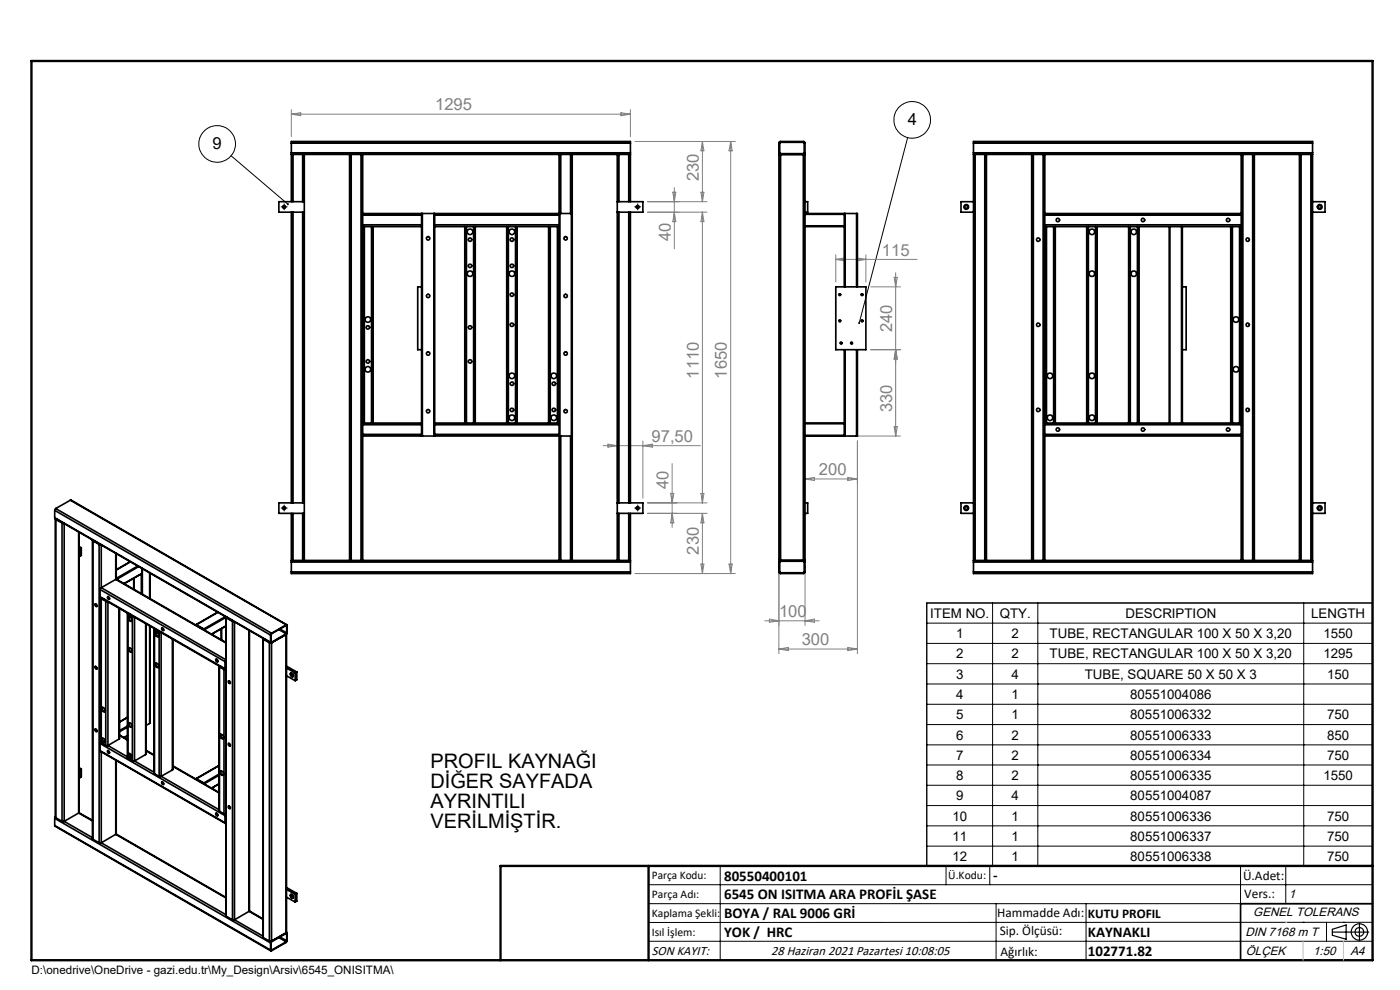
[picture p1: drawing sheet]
<svg xmlns="http://www.w3.org/2000/svg" width="297mm" height="210mm" viewBox="0 0 297 210" stroke-linecap="round" stroke-linejoin="round" font-family="sans-serif">
<g fill="none" stroke="#000" stroke-width=".21">
<path d="M49 33l12.1 10.3M192.5 29.2l-10.2 39.3M60.1 43.9h.3M60.3 43.7v.3M135.1 43.9h.3M135.3 43.7v.3M177.9 68.1a.24 .24 0 0 1 .3-.3 .24 .24 0 0 1 .2 .3 .24 .24 0 0 1-.3 .2M177.9 62.6a.22 .22 0 0 1 .2-.3 .22 .22 0 0 1 .3 .2 .22 .22 0 0 1-.3 .2M178.2 72.8a.21 .21 0 0 1 .2-.2 .21 .21 0 0 1 .2 .2 .21 .21 0 0 1-.2 .2M180.4 72.8a.21 .21 0 0 1 .2-.2 .21 .21 0 0 1 .3 .2 .21 .21 0 0 1-.3 .2M182.7 62.6a.21 .21 0 0 1 .2-.3 .21 .21 0 0 1 .2 .2 .21 .21 0 0 1-.3 .2M182.7 68.1a.23 .23 0 0 1 .2-.3 .23 .23 0 0 1 .2 .3 .23 .23 0 0 1-.3 .2"/>
<path d="M60.1 107.8h.3M60.3 107.7v.2M135.1 107.8h.3M135.3 107.7v.2M196.6 127.9h94.5v55.9h-94.5zM196.6 132.2h94.5M196.6 136.5h94.5M210.6 127.9v55.9M220.2 127.9v55.9M276.6 127.9v55.9M196.6 140.8h94.5M196.6 145.1h94.5"/>
<path d="M196.6 149.4h94.5M196.6 153.7h94.5M196.6 158h94.5M196.6 162.3h94.5M196.6 166.6h94.5M196.6 170.9h94.5M196.6 175.2h94.5M196.6 179.5h94.5M137.6 187.7h153.6M137.6 191.7h153.6M137.6 199.7h153.6M152.8 183.7v20"/>
<path d="M200.7 183.7v4M210 183.7v4M211.3 191.7v12M230.4 191.7v12M263.2 183.7v20M272.8 183.7v8M276.4 195.6h.1M281.4 195.6v4.1M285 195.6h.1M291.2 195.6l-153.6 .1"/>
<circle cx="46.1" cy="30.5" r="3.9"/>
<circle cx="193.5" cy="25.4" r="3.9"/>
</g>
<g fill="none" stroke="#000" stroke-width=".25">
<path d="M282.6 197.7h7.8M282.6 197.1l3-.9v3l-3-.8zM288.4 195.8v3.8M106.2 203.7h185"/>
<circle cx="288.4" cy="197.7" r="1.74"/>
<circle cx="288.4" cy="197.7" r=".93"/>
</g>
<g fill="none" stroke="#000" stroke-width=".21" stroke-dasharray="15.2 1.3 1.3 1.3">
<path d="M60 43.9h-.4M60.3 43.6v-.4M60.3 44.2v.3M60.6 43.9h.3M135 43.9h-.4M135.3 43.6v-.4M135.3 44.2v.3M135.6 43.9h.3M60 107.8h-.4M60.3 107.5v-.4M60.3 108v.4M60.6 107.8h.3"/>
<path d="M135 107.8h-.4M135.3 107.5v-.4M135.3 108v.4M135.6 107.8h.3"/>
</g>
<g fill="none" stroke="#000" stroke-width=".35">
<path d="M61.8 32.8h.4M61.8 32.4v.4M61.8 30.4v-.4h71.9v.4M61.8 32.4h71.9M61.8 30.4h71.9M61.8 30.4v2M61.8 32.8v10M62.2 32.8h2M62.2 32.8v10M64.2 32.8h.4M64.2 32.8v10M64.6 32.8h9.6"/>
<path d="M64.6 32.8v86.1M74.2 32.8h.3M74.2 32.8v86.1M74.5 32.8h2.1M74.5 32.8v86.1M76.6 32.8h.3M76.6 32.8v86.1M76.9 32.8h41.7M76.9 32.8v12.5M118.6 32.8h.4M118.6 32.8v86.1M119 32.8h2"/>
<path d="M119 32.8v12.5M121 32.8h.4M121 32.8v12.5M121.4 32.8h9.6M121.4 32.8v86.1M131 32.8h.3M131 32.8v86.1M131.3 32.8h2.1M131.3 32.8v10M133.4 32.8h.3M133.4 32.8v10M133.7 32.4v.4"/>
<path d="M133.7 30.4v2M133.7 32.8v10M165.5 30.2h5l.1 2.3-5.1 .1zM165.6 32.8h-.4v86.1h.4M165.6 32.8l-.4-.2v-2.4l.2-.2h5.1l.3 .3v2.2l-.4 .3M165.6 32.8h4.8M165.6 32.8v86.1M170.4 32.8h.4v86.1h-.4M170.4 32.8v86.1M206.5 32.4v.4M206.5 30.4v-.4h71.9v.4M206.5 32.8h.4"/>
<path d="M206.5 30.4v2M206.5 32.8v86.1M206.5 32.4h71.9M206.5 30.4h71.9M206.9 32.8h2M206.9 32.8v86.1M208.9 32.8h.4M208.9 32.8v86.1M209.3 32.8h9.6M209.3 32.8v86.1M218.9 32.8h.3M218.9 32.8v86.1"/>
<path d="M219.2 32.8h2.1M219.2 32.8v86.1M221.3 32.8h.4M221.3 32.8v86.1M221.7 32.8h41.6M221.7 32.8v12.5M263.3 32.8h.4M263.3 32.8v12.5M263.7 32.8h2M263.7 32.8v86.1M265.7 32.8h.4M265.7 32.8v86.1"/>
<path d="M266.1 32.8h9.6M266.1 32.8v86.1M275.7 32.8h.3M275.7 32.8v86.1M276 32.8v86.1M276 32.8h2.1M278.1 32.8h.3M278.1 32.8v86.1M278.4 32.4v.4M278.4 30.4v2M278.4 32.8v86.1M61.8 45v61.7"/>
<path d="M62.2 45v61.7M64.2 45v61.7M64.6 42.8h-5.4v2.2h5.4M76.9 47.7v.4M76.9 45.3v.3M76.9 45.6h12.5M76.9 47.7h12.5M76.9 45.3h12.5M76.9 48.1h12.5M76.9 45.6v2.1M76.9 48.1v41.6M77.3 48.1v41.6"/>
<path d="M78.8 48.1v41.6M79.2 48.1v41.6M89.4 45.3h.2M89.4 45.3v47.2M89.6 45.3h2.4M89.6 45.3v47.2M92 45.3h.2M92 45.3v47.2M92.2 45.3h26.6M92.2 45.6h26.4M92.2 47.7h26.4M92.2 48.1h26.4"/>
<path d="M92.2 45.3v47.2M98.6 48.1v41.6M99 48.1v41.6M100.5 48.1v41.6M100.8 48.1v41.6M107.5 48.1v41.6M107.8 48.1v41.6M109.4 48.1v41.6M109.7 48.1v41.6M116.4 48.1v41.6M116.7 48.1v41.6M118.3 48.1v41.6"/>
<path d="M118.8 45.3h2.4M118.8 45.3v47.2M121.2 45.3h.2M121.2 45.3v47.2M131 42.8h5.4v2.2h-5.4M131.3 45v61.7M133.4 45v61.7M133.7 45v61.7M170.8 45.3h8.3M170.8 48.1h8.3M170.8 42.8h.5v2.2h-.5M170.8 47.9h8.3"/>
<path d="M170.8 45.5h8.3M179.1 45.3h.2M179.1 45.3v.2M179.1 47.9v.2M179.1 45.5v2.4M179.1 48.1v12.7M179.3 45.3h2.4M179.3 45.3v15.5M181.7 45.3h.2v15.5M181.7 45.3v15.5M206.5 42.8h-2.6v2.2h2.6M221.7 45.3v.3"/>
<path d="M221.7 47.7v.4M221.7 48.1h.3M221.7 45.6v2.1M221.7 48.1v41.6M221.7 45.6h41.6M221.7 47.7h41.6M221.7 45.3h41.6M222 48.1h1.5M222 48.1v41.6M223.5 48.1h.4M223.5 48.1v41.6M223.9 48.1h6.6"/>
<path d="M223.9 48.1v41.6M230.5 48.1h.4M230.5 48.1v41.6M230.9 48.1h1.5M230.9 48.1v41.6M232.4 48.1h.4M232.4 48.1v41.6M232.8 48.1h6.6M232.8 48.1v41.6M239.4 48.1h.4M239.4 48.1v41.6M239.8 48.1h1.5"/>
<path d="M239.8 48.1v41.6M241.3 48.1h.4M241.3 48.1v41.6M241.7 48.1h19.4M241.7 48.1v41.6M248 48.1v41.6M248.2 48.1v41.6M250.6 48.1v41.6M250.8 48.1v41.6M261.1 48.1h.3M261.1 48.1v41.6M261.4 48.1h1.6"/>
<path d="M261.4 48.1v41.6M263 48.1h.3M263 48.1v41.6M263.3 45.3v.3M263.3 47.7v.4M263.3 45.6v2.1M263.3 48.1v41.6M278.4 42.8h2.7v2.2h-2.7M89.4 60.8h-.8v13.4h.8M177.3 60.8h6.4v13.4h-6.4zM179.1 74.2v15.5M179.3 74.2v18.3"/>
<path d="M181.7 74.2v18.3M181.9 74.2v18.3h-.2M250.8 60.8h.8v13.4h-.8M76.9 92.1v.4M76.9 89.7v.4M76.9 90.1h12.5M76.9 92.1h12.5M76.9 89.7h12.5M76.9 92.5h12.5M76.9 90.1v2M76.9 92.5v26.4M89.4 92.5h.2"/>
<path d="M89.6 92.5h2.4M92 92.5h.2M92.2 92.5h26.6M92.2 90.1h26.4M92.2 92.1h26.4M92.2 89.7h26.4M118.8 92.5h2.4M119 92.5v26.4M121 92.5v26.4M121.2 92.5h.2M170.8 89.7h8.3M170.8 92.5h8.3"/>
<path d="M170.8 89.9h8.3M170.8 92.3h8.3M179.1 89.7v.2M179.1 92.3v.2M179.1 92.5h.2M179.1 89.9v2.4M179.3 92.5h2.4M221.7 89.7v.4M221.7 92.1v.4M221.7 89.7h.3M221.7 90.1v2M221.7 92.5v26.4"/>
<path d="M221.7 90.1h41.6M221.7 92.1h41.6M221.7 92.5h41.6M222 89.7h1.5M223.5 89.7h.4M223.9 89.7h6.6M230.5 89.7h.4M230.9 89.7h1.5M232.4 89.7h.4M232.8 89.7h6.6M239.4 89.7h.4M239.8 89.7h1.5"/>
<path d="M241.3 89.7h.4M241.7 89.7h19.4M261.1 89.7h.3M261.4 89.7h1.6M263 89.7h.3M263.3 89.7v.4M263.3 92.1v.4M263.3 90.1v2M263.3 92.5v26.4M11.6 109.8l45.9 26.6M11.6 108.3v1.5M11.6 108.3l45.8 26.4"/>
<path d="M11.6 109.8l45.8 26.4M11.7 110l.1 .2M11.7 110.1l.1 63.4M11.8 107.9l-.2 .4M11.8 107.9l45.8 26.4M11.8 110.2l1.4 .7M11.8 110.2v63.3M11.9 110.1h.1M12 110.1l1.3 .8M12 110.1h.1M13.2 110.9l.3 .1M13.2 110.9v63.3"/>
<path d="M13.6 111v63.2M14.9 106.1l46 26.4M14.9 106.1l45.8 26.4M14.9 106.1l-3.1 1.8M16.7 112.8v59.7M16.8 112.9l-.1 59.6M16.8 115.9l.5 .3M16.8 116.3l.1 .1M16.8 117.9l.1 .1M16.9 116.4v1.6M17.3 116.2l-.4 .2M17.3 116.2v1.6l-.4 .2"/>
<path d="M19.6 114.5l.1 .2M19.6 114.6l.1 63.4M19.7 114.7l1.3 .8M19.7 114.7v63.3M19.8 114.6v.1M19.8 114.7l1.4 .8M21 115.5h.3M21 115.5v63.3M21.5 115.6v9.1M24.6 117.4v5.5M24.7 117.4v5.5M61.8 118.9h.4"/>
<path d="M61.8 118.9v.3M61.8 119.2h71.9M61.8 108.9v10M61.8 119.2v2.1M62.2 118.9h2M62.2 108.9v10M64.2 118.9h.4M64.2 108.9v10M64.6 118.9h9.6M64.6 106.7h-5.4v2.2h5.4M74.2 118.9h.3M74.5 118.9h2.1"/>
<path d="M76.6 118.9h.3M76.9 118.9h41.7M118.6 118.9h.4M119 118.9h2M121 118.9h.4M121.4 118.9h9.6M131 118.9h.3M131 106.7h5.4v2.2h-5.4M131.3 118.9h2.1M131.3 108.9v10M133.4 118.9h.3M133.4 108.9v10"/>
<path d="M133.7 118.9v.3M133.7 108.9v10M133.7 119.2v2.1M165.5 119.1h5l.1 2.3-5.1 .1zM165.6 118.9l-.4 .2v2.4l.2 .1 5.1 .1 .3-.3v-2.2l-.4-.3M165.6 118.9h4.8M170.8 106.7h.5v2.2h-.5M206.5 118.9v.3M206.5 118.9h.4M206.5 119.2h71.9M206.5 119.2v2.1M206.5 106.7h-2.6v2.2h2.6"/>
<path d="M206.9 118.9h2M208.9 118.9h.4M209.3 118.9h9.6M218.9 118.9h.3M219.2 118.9h2.1M221.3 118.9h.4M221.7 118.9h41.6M263.3 118.9h.4M263.7 118.9h2M265.7 118.9h.4M266.1 118.9h9.6M275.7 118.9h.3"/>
<path d="M276 118.9h2.1M278.1 118.9h.3M278.4 118.9v.3M278.4 119.2v2.1M278.4 106.7h2.7v2.2h-2.7M20.2 128.1a.29 .29 0 0 1 .4 .2 .29 .29 0 0 1-.2 .3l-.3-.3zM20.2 128.1l.1 .3 .3 .2M21.2 126.6l.1 .1 26.5 15.4M21.2 125.1l26.6 15.3M21.2 126.6l26.6 15.3M21.2 125.1v1.5M21.4 126.8l.1 .2"/>
<path d="M21.4 126.9l.1 30.7M21.5 124.7l-.3 .4M21.5 127l.9 .5M21.5 127v30.6M21.5 124.7l26.4 15.2M21.6 126.9h.1M21.6 126.9l1 .6M22.4 127.5l.4 .1M22.4 127.5v30.6M22.9 126.6a.3 .3 0 0 1 .3 .2 .3 .3 0 0 1-.2 .3l-.2-.3zM22.9 127.6v30.5M22.9 126.5v.4l.3 .2"/>
<path d="M24.6 122.9l23.3 13.4M24.6 122.9l-3.1 1.8M24.6 122.9l23.3 13.5M24.7 122.7h.1M24.7 122.7l.1 .2M24.7 122.8h.1M24.7 120.9l2.9-1.7-2.9 1.7M24.8 122.9h.1M25.3 129v27.8M25.4 129.1l-.1 27.7M27 130.1l.1 30.8M27.1 130.1v.1"/>
<path d="M27.1 130.2l1 .6M27.1 130.2v30.7M27.2 130.1v.1M27.2 130.2l1.1 .6M27.2 130.2h.1M27.3 137.5a.5 .5 0 0 1 .6 .2 .5 .5 0 0 1-.1 .7l-.4-.3zM27.3 130.9a.56 .56 0 0 1 .6 .3 .56 .56 0 0 1-.1 .6l-.5-.3zM27.4 130.9l.1 .6 .4 .3M27.4 137.4l.1 .6 .4 .3M28.1 130.8h.3M28.1 130.8v30.6M28.4 122.7v2.3"/>
<path d="M28.4 122.6v2.4M28.5 130.9v30.5M29.2 120.1l-4.5 2.6M29.4 120.2l-4.6 2.7M30 121.7v4.2M30.1 121.6l-3.7 2.2M30.1 120.6v1M30.1 121.6l-3.8 2.2M30.2 120.6v5.4M30.9 132.3v27.7M31 132.3l-.1 27.7M31.8 121.5v5.5"/>
<path d="M31.8 132.7v20.7M32.7 133.3l.1 .2M32.7 133.4l.1 30.7M32.8 133.5l1 .5M32.8 133.5v30.6M32.8 133.4h.1M32.9 133.4l1 .6M32.9 133.4h.1M33 134.2a.54 .54 0 0 1 .5 .2 .54 .54 0 0 1-.1 .7l-.4-.4zM33.1 134.1v.6l.5 .3M33.8 134l.3 .1M33.8 134v30.7"/>
<path d="M34.2 134.2v30.5M34.3 133.3a.28 .28 0 0 1 .4 .1 .28 .28 0 0 1-.2 .4zM34.4 133.2l.1 .4 .2 .1M36.6 135.5v27.8M36.7 135.6l-.1 27.7M41.6 132.6h.1M41.7 132.5l-.1 .1M41.7 132.7l1.6 .9M41.7 132.5l1.6 .9M43.3 133.4l.1 .2M43.3 133.6h.1M43.4 133.6h.1"/>
<path d="M44.9 134.5l3-1.7-3 1.7M45.8 139.8a.3 .3 0 0 1 .4 .2 .3 .3 0 0 1-.2 .4l-.2-.2zM45.9 139.8l.1 .4 .2 .1M46.2 129.8l-4.6 2.7M46.2 129.9l-4.5 2.6M47 133.4v2.3M47 133.3v2.4M47.8 130.8l-4.5 2.6M47.9 130.9l.1 .1M47.9 130.9l.1 63.4M47.9 131l-4.5 2.6M48 131l1.3 .8"/>
<path d="M48 131v63.3M48 130.9l.1 .1M48.1 131h.1M49.3 131.8l.3 .1M49.3 131.8v63.3M49.4 131.8h.1M49.7 131.9v63.2M52.8 133.7v59.6M52.9 133.8l-.1 59.5M55.8 135.4v.2M55.8 135.5v63.4M55.8 135.6l1.4 .7"/>
<path d="M55.8 135.6v63.3M55.9 135.5h.1M56 135.5h.1M57.2 136.3h.4M57.2 136.3v63.3M57.3 136.3h.1M57.4 136.2l.2 .1M57.4 134.7v1.5M57.5 136.2h.1M57.6 134.3l-.2 .4M57.6 136.3v63.3M59.2 133.6l1.5 .8"/>
<path d="M59.4 133.4l1.4 .9M60.7 132.5l.2 .1v1.7l-.2 .3M60.7 132.7h.1M60.7 132.7l-3.1 1.8-.1 1.7M60.7 134.6l-3.1 1.7M60.7 134.6v63.3M60.7 132.5l-3.1 1.8M60.7 134.4l-3.1 1.8M60.8 134.5l-.1 63.4M60.8 134.3l-.1 .1M60.8 132.7v1.6M61.8 121.3v.4h71.9v-.4"/>
<path d="M61.8 121.3h71.9M206.5 121.3v.4h71.9v-.4M206.5 121.3h71.9M20.2 141.4a.28 .28 0 0 1 .4 .2 .28 .28 0 0 1-.2 .3zM20.2 154.6a.29 .29 0 0 1 .4 .2 .29 .29 0 0 1-.2 .4l-.3-.3zM20.2 141.3v.3l.4 .3M20.2 154.6l.1 .3 .3 .2M21.2 159.2l26.6 15.5M21.2 157.7v1.5M21.2 157.7l26.6 15.3M21.2 159.2l26.6 15.3M21.4 157.4l-.2 .3"/>
<path d="M21.5 157.6l.9 .5M21.5 159.5v19.3M21.6 156.7a.49 .49 0 0 1 .6 .2 .49 .49 0 0 1-.2 .6l-.3-.3zM21.7 150.1a.56 .56 0 0 1 .5 .3 .56 .56 0 0 1-.1 .6l-.4-.3zM21.8 150.1a.67 .67 0 0 0 .5 .8M21.8 156.6a.67 .67 0 0 0 .5 .9M22.3 157l-.4 .2M22.4 158.1h.5M22.8 159.2a.28 .28 0 0 1 .4 .2 .28 .28 0 0 1-.2 .4l-.2-.3zM22.9 158.1l4.1 2.4M22.9 159.2v.3l.3 .2M25.3 156.8l-2.4 1.3"/>
<path d="M25.4 155.9l1.6 1M25.4 156l1.6 1M27 156.1l-.6 .4M27 152.1l-1.6 1M27 154.3l-1.6 .9M27 154l-1.6 1M27 156l-.7 .4M27 152.2l-1.6 1M27.3 159.9a.54 .54 0 0 1 .6 .3 .54 .54 0 0 1-.1 .6l-.5-.3zM27.4 153.3a.54 .54 0 0 1 .5 .3 .54 .54 0 0 1-.1 .7 .63 .63 0 0 1-.4-1zM27.4 153.3l.1 .6 .4 .3M27.4 159.8l.1 .7 .4 .2"/>
<path d="M31 159.2l1.7 1M31 159.3l1.7 1M31.8 153.4l-.8 .5M31.8 153.4h.1M33 140.7a.54 .54 0 0 1 .5 .3 .54 .54 0 0 1-.1 .6l-.4-.3zM33.1 140.6v.6l.5 .4M46.5 141.3l.1 30.8M46.5 141.3l.1 .2M46.6 141.5l.9 .5M46.6 141.5v30.6M46.6 141.3l.1 .1M46.7 141.4l1 .6"/>
<path d="M46.7 141.4h.1M46.8 155.8a.54 .54 0 0 1 .5 .3 .54 .54 0 0 1-.1 .6l-.4-.3zM46.8 155.8l.1 .5 .5 .4M47.5 142v30.6M47.8 141.9l.1 .2-.4-.1M47.8 140.4v1.5M47.9 141.8v.1M47.9 141.8h.1M47.9 140l-.1 .4M47.9 140.2v.1M48.4 157.7a.28 .28 0 0 1 .4 .2 .28 .28 0 0 1-.2 .3zM48.5 144.4a.3 .3 0 0 1 .3 .2 .3 .3 0 0 1-.1 .4l-.3-.3z"/>
<path d="M48.5 144.4l.1 .4 .3 .1M48.5 157.7l.1 .4 .3 .1M60.8 141.3l2.2 1.2M60.8 141.7l1.8 1.1M60.8 143.4l1.8 1M61.6 142.8a.43 .43 0 0 1 .5 .2 .43 .43 0 0 1-.1 .6l-.3-.3zM61.7 142.8l.1 .5 .4 .2M61.8 142.9l.4 .3a.25 .25 0 0 1-.4 .1 .25 .25 0 0 1 0-.4zM62.6 142.8v1.6M63 142.5l-.4 .3M63 142.5v1.7l-.4 .2M11.6 175.1l45.9 26.6"/>
<path d="M11.6 173.6l45.8 26.4M11.6 175.1l45.8 26.4M11.6 173.6v1.5M11.7 173.3l-.1 .3M11.8 173.5l1.4 .7M13.2 174.2h.4M13.6 174.2l6 3.5M16.7 172.5l-3.1 1.7M16.7 172.5l2.9 1.6M16.8 172.4l2.8 1.6M16.8 162.8l.5 .3M16.8 163.3h.1"/>
<path d="M16.8 164.9l.1 .1M16.9 163.3v1.7M17.3 163.1v1.7l-.4 .2M17.3 163.1l-.4 .2M19.7 178l1.3 .8M21 178.8h.5M21.5 178.8l26.4 15.2M24.6 177l-3.1 1.8M24.6 177l23.3 13.5M24.6 161.2v15.8M24.6 176.9l23.3 13.5M24.7 161.3l-.1 15.7"/>
<path d="M27.1 160.9l1 .5M27.9 160.3l-.4 .2M28.1 161.4h.4M28.5 161.4l4.2 2.4M30.9 160l-2.4 1.4M32.8 164.1l1 .6M33.8 164.7h.4M34.2 164.7l12.3 7.1M34.3 165.9a.28 .28 0 0 1 .4 .1 .28 .28 0 0 1-.2 .4l-.2-.3zM34.4 165.8l.1 .4 .2 .2M36.6 163.3l-2.4 1.4M36.7 162.4l9.8 5.7"/>
<path d="M36.7 162.6l9.8 5.6M41.6 165.2l4.9-2.8-4.8 2.8M41.7 165.2l-.1 .1M41.7 165.2l1.6 .9M41.7 165.3l1.6 .9M41.7 165.3h.1M43.3 166.1l.1 .2M43.4 166.3h.1M44.9 167.2l1.6-.9-1.6 .9M45.8 172.5a.28 .28 0 0 1 .4 .2 .28 .28 0 0 1-.2 .3zM45.9 172.5l.1 .4 .2 .1M46.5 164.5l-3.1 1.8"/>
<path d="M46.5 164.2l-3.2 1.9M46.6 172.1l.9 .5M46.7 163.6a.53 .53 0 0 1 .6 .2 .53 .53 0 0 1-.1 .7l-.4-.4zM46.8 163.5a.68 .68 0 0 0 .6 .9M47.5 172.6l.4 .1M47.8 174.5l.1 .2M47.8 173v1.5M47.9 174.5h.1M47.9 172.7l-.1 .3M47.9 172.9v.1M48.5 170.9a.29 .29 0 0 1 .4 .3 .29 .29 0 0 1-.3 .3l-.2-.2zM48.5 170.9l.1 .5 .3 .1"/>
<path d="M48 194.3l1.3 .8M49.3 195.1h.4M49.7 195.1l6.1 3.5M52.8 193.3l-3.1 1.8M52.8 193.3l3 1.7M52.9 193.2l2.9 1.7M55.8 198.9l1.4 .7M57.2 199.6h.4M57.6 199.6l-.2 .4M59.2 198.9l1.5 .9M59.4 198.7l1.4 .9M60.7 197.9h.2v1.7l-.1 .2-3.2 1.9-.2-.2"/>
<path d="M60.7 198h.1M60.7 198l-3.2 1.8v1.7M60.7 197.9l-3.1 1.7M60.7 199.8l-3.1 1.7M60.8 197.8h.1M60.8 188.7l1.8 1M60.8 190.3l1.8 1M60.8 188.3l2.2 1.2M60.8 199.6l-.1 .2M60.8 198v1.6M61.6 189.8a.43 .43 0 0 1 .5 .2 .43 .43 0 0 1-.1 .5l-.3-.2zM61.7 189.7l.1 .6 .4 .2"/>
<path d="M62.1 190l-.1-.1a.2 .2 0 0 0-.1 .3 .2 .2 0 0 0 .3-.1v-.1M62.1 189.9l.1 .2M62.6 189.7v1.6M63 189.5v1.7l-.4 .1M63 189.5l-.4 .2M291.2 191.7h-28v12M57.4 200v1.5M57.5 201.5h.1"/>
<circle cx="60.3" cy="43.9" r=".31"/>
<circle cx="90.8" cy="50.6" r=".36"/>
<circle cx="99.7" cy="49.2" r=".58"/>
<circle cx="99.7" cy="58" r=".58"/>
<circle cx="99.7" cy="56.4" r=".37"/>
<circle cx="99.7" cy="50.8" r=".37"/>
<circle cx="108.6" cy="49.2" r=".58"/>
<circle cx="108.6" cy="58" r=".58"/>
<circle cx="108.6" cy="56.4" r=".37"/>
<circle cx="108.6" cy="50.8" r=".37"/>
<circle cx="120" cy="50.6" r=".37"/>
<circle cx="135.3" cy="43.9" r=".31"/>
<circle cx="205" cy="43.9" r=".49"/>
<circle cx="205" cy="43.9" r=".31"/>
<circle cx="220.3" cy="50.8" r=".37"/>
<circle cx="224.4" cy="46.7" r=".37"/>
<circle cx="231.6" cy="58.1" r=".59"/>
<circle cx="231.6" cy="49.2" r=".59"/>
<circle cx="240.5" cy="58.1" r=".59"/>
<circle cx="240.5" cy="49.2" r=".59"/>
<circle cx="242.5" cy="46.7" r=".37"/>
<circle cx="260.5" cy="46.7" r=".36"/>
<circle cx="264.7" cy="50.8" r=".36"/>
<circle cx="280" cy="43.9" r=".5"/>
<circle cx="280" cy="43.9" r=".31"/>
<circle cx="78.1" cy="67.8" r=".58"/>
<circle cx="78.1" cy="78.3" r=".58"/>
<circle cx="78.1" cy="69.5" r=".37"/>
<circle cx="78.1" cy="76.7" r=".36"/>
<circle cx="90.8" cy="75" r=".35"/>
<circle cx="90.8" cy="62.8" r=".35"/>
<circle cx="99.7" cy="69.5" r=".37"/>
<circle cx="99.7" cy="76.7" r=".36"/>
<circle cx="108.6" cy="79.7" r=".58"/>
<circle cx="108.6" cy="68.9" r=".37"/>
<circle cx="108.6" cy="62.5" r=".37"/>
<circle cx="117.5" cy="79.7" r=".58"/>
<circle cx="120" cy="62.8" r=".36"/>
<circle cx="120" cy="75" r=".36"/>
<circle cx="178.1" cy="62.5" r=".19"/>
<circle cx="178.2" cy="68.1" r=".18"/>
<circle cx="178.4" cy="72.8" r=".19"/>
<circle cx="180.6" cy="72.8" r=".19"/>
<circle cx="182.9" cy="62.5" r=".19"/>
<circle cx="182.9" cy="68.1" r=".18"/>
<circle cx="220.3" cy="68.9" r=".37"/>
<circle cx="222.8" cy="79.7" r=".59"/>
<circle cx="231.6" cy="79.7" r=".59"/>
<circle cx="262.2" cy="78.3" r=".59"/>
<circle cx="262.2" cy="67.8" r=".59"/>
<circle cx="264.7" cy="68.9" r=".36"/>
<circle cx="90.8" cy="87.2" r=".35"/>
<circle cx="108.6" cy="88.6" r=".58"/>
<circle cx="108.6" cy="87" r=".37"/>
<circle cx="108.6" cy="81.4" r=".36"/>
<circle cx="117.5" cy="88.6" r=".58"/>
<circle cx="117.5" cy="87" r=".37"/>
<circle cx="117.5" cy="81.4" r=".36"/>
<circle cx="120" cy="87.2" r=".36"/>
<circle cx="220.3" cy="87" r=".37"/>
<circle cx="222.8" cy="88.6" r=".59"/>
<circle cx="224.4" cy="91.1" r=".37"/>
<circle cx="231.6" cy="88.6" r=".59"/>
<circle cx="242.5" cy="91.1" r=".37"/>
<circle cx="260.5" cy="91.1" r=".36"/>
<circle cx="264.7" cy="87" r=".36"/>
<circle cx="60.3" cy="107.8" r=".31"/>
<circle cx="135.3" cy="107.8" r=".31"/>
<circle cx="205" cy="107.8" r=".49"/>
<circle cx="205" cy="107.8" r=".31"/>
<circle cx="280" cy="107.8" r=".5"/>
<circle cx="280" cy="107.8" r=".31"/>
</g>
<path d="M6.7 12.9h284.5v190.8h-284.5zM137.6 183.7v20M291.2 183.7h-185v20" fill="none" stroke="#000" stroke-width=".5"/>
<path d="M276.4 199.7v4M285 199.7v4" fill="none" stroke="#c0c0c0" stroke-width=".21"/>
<path d="M272.8 195.6h.1" fill="none" stroke="#c0c0c0" stroke-width=".25"/>
<g fill="none" stroke="#808080" stroke-width=".21">
<path d="M61.8 23.2v5.8M61.8 24.2h71.9M61.8 24.2l2-.3v.6zM131.7 23.9l2 .3-2 .3zM133.7 23.2v5.8M134.7 30h21.3M143.1 39.8v13M149 30v12.8M149 30l.3 2h-.6zM155 30l.3 2h-.6zM155 30v91.7M137.4 45h12.6"/>
<path d="M137.4 42.8h12.6M142.7 40.8h.7l-.3 2zM143.1 45l.3 2h-.7zM148.7 40.8h.6l-.3 2zM149 45v61.7M149 45l.3 2h-.6zM177.3 54v5.8M177.3 55h17.3M177.3 55l2-.3v.7zM181.7 54.7l2 .3-2 .4zM183.7 54v5.8M189.7 58.8h.7l-.4 2z"/>
<path d="M190 57.8v34.7M184.7 60.8h6.3M190 74.2l.4 2h-.7zM191 74.2h-6.3M128 94.5h20.6M129 94.2l2 .3-2 .4zM131 93.5v12.2M136.4 93.5v12.2M136.4 94.5l2-.3v.7zM142.6 98.3v13.6M180.1 92.5h10.9M181.9 93.5v45.2"/>
<path d="M189.7 90.5h.7l-.4 2zM137.4 108.9h12.6M137.4 106.7h12.6M142.3 104.7h.6l-.3 2zM142.6 108.9l.3 2h-.6zM148.7 119.7h.6l-.3 2zM148.7 104.7h.6l-.3 2zM149 108.9v12.8M149 108.9l.3 2h-.6zM154.7 119.7h.6l-.3 2zM165.2 119.9v18.8M170.8 119.9v12.8"/>
<path d="M170.8 101.6l2-.3v.6zM170.8 101.6h11.1M179.9 101.3l2 .3-2 .3zM156 121.7h-21.3M162.2 131.7h11.6M163.2 131.3l2 .4-2 .3zM165.2 137.7h16.7M165.2 137.7l2-.4v.7zM170.8 131.7l2-.4v.7zM179.9 137.3l2 .4-2 .3z"/>
</g>
<path d="M60.9 43.2h.4l-.1 .3-.1-.2 .1 .2a.2 .2 0 0 1-.3 0 .2 .2 0 0 1 0-.3zM182.1 68.4a.21 .21 0 0 1 .4 .1 .2 .2 0 0 1-.3 .2l.1-.2-.2 .2z" fill="#000"/>
<g font-size="4.2">
<text x="91.3" y="163">PROFIL KAYNAĞI</text>
<text x="91.3" y="167.2">DİĞER SAYFADA</text>
<text x="91.3" y="171.4">AYRINTILI</text>
<text x="91.3" y="175.7">VERİLMİŞTİR.</text>
</g>
<g font-size="3.5" fill="#808080">
<text x="92.3" y="23.4">1295</text>
<text x="148.2" y="38.5" transform="rotate(-90 148.2 38.5)">230</text>
<text x="142.3" y="51.2" transform="rotate(-90 142.3 51.2)">40</text>
<text x="187.1" y="54.2">115</text>
<text x="189.2" y="70.4" transform="rotate(-90 189.2 70.4)">240</text>
<text x="148.2" y="80.3" transform="rotate(-90 148.2 80.3)">1110</text>
<text x="154.2" y="80.3" transform="rotate(-90 154.2 80.3)">1650</text>
<text x="189.2" y="87.5" transform="rotate(-90 189.2 87.5)">330</text>
<text x="138.2" y="93.7">97,50</text>
<text x="173.7" y="100.8">200</text>
<text x="141.8" y="103.8" transform="rotate(-90 141.8 103.8)">40</text>
<text x="148.2" y="117.6" transform="rotate(-90 148.2 117.6)">230</text>
<text x="165.3" y="130.9">100</text>
<text x="170.1" y="136.9">300</text>
</g>
<g font-size="3.5">
<text x="192.6" y="26.6">4</text>
<text x="45.1" y="31.7">9</text>
</g>
<g font-size="3.2">
<text x="153.6" y="186.8">80550400101</text>
<text x="153.6" y="190.8">6545 ON ISITMA ARA PROFİL ŞASE</text>
<text x="210.7" y="186.6">-</text>
<text x="153.6" y="194.8">BOYA / RAL 9006 GRİ</text>
<text x="153.6" y="198.8">YOK / HRC</text>
<text x="230.8" y="198.7">KAYNAKLI</text>
<text x="230.8" y="202.8">102771.82</text>
</g>
<g font-size="2.8">
<text x="197.3" y="131.1">ITEM NO.</text>
<text x="212.1" y="131.1">QTY.</text>
<text x="238.7" y="131.1">DESCRIPTION</text>
<text x="278.2" y="131.1">LENGTH</text>
<text x="202.8" y="135.4">1</text>
<text x="214.6" y="135.4">2</text>
<text x="222.7" y="135.4">TUBE, RECTANGULAR 100 X 50 X 3,20</text>
<text x="280.7" y="135.4">1550</text>
<text x="202.8" y="139.7">2</text>
<text x="202.8" y="144">3</text>
<text x="214.6" y="139.7">2</text>
<text x="214.6" y="144">4</text>
<text x="222.7" y="139.7">TUBE, RECTANGULAR 100 X 50 X 3,20</text>
<text x="230.1" y="144">TUBE, SQUARE 50 X 50 X 3</text>
<text x="280.7" y="139.7">1295</text>
<text x="281.5" y="144">150</text>
<text x="202.8" y="148.3">4</text>
<text x="214.6" y="148.3">1</text>
<text x="239.8" y="148.3">80551004086</text>
<text x="202.8" y="152.6">5</text>
<text x="214.6" y="152.6">1</text>
<text x="239.8" y="152.6">80551006332</text>
<text x="281.5" y="152.6">750</text>
<text x="202.8" y="156.9">6</text>
<text x="202.8" y="161.2">7</text>
<text x="214.6" y="156.9">2</text>
<text x="214.6" y="161.2">2</text>
<text x="239.8" y="156.9">80551006333</text>
<text x="239.8" y="161.2">80551006334</text>
<text x="281.5" y="156.9">850</text>
<text x="281.5" y="161.2">750</text>
<text x="202.8" y="165.5">8</text>
<text x="214.6" y="165.5">2</text>
<text x="239.8" y="165.5">80551006335</text>
<text x="280.8" y="165.5">1550</text>
<text x="202.8" y="169.8">9</text>
<text x="214.6" y="169.8">4</text>
<text x="239.8" y="169.8">80551004087</text>
<text x="202" y="174.1">10</text>
<text x="202" y="178.4">11</text>
<text x="214.6" y="174.1">1</text>
<text x="214.6" y="178.4">1</text>
<text x="239.8" y="174.1">80551006336</text>
<text x="239.8" y="178.4">80551006337</text>
<text x="281.5" y="174.1">750</text>
<text x="281.5" y="178.4">750</text>
<text x="202" y="182.7">12</text>
<text x="214.6" y="182.7">1</text>
<text x="239.8" y="182.7">80551006338</text>
<text x="281.5" y="182.7">750</text>
<text x="263.7" y="186.7">Ü.Adet:</text>
<text x="263.9" y="190.5">Vers.:</text>
<text x="211.5" y="194.5">Hammadde Adı:</text>
<text x="230.8" y="194.7">KUTU PROFIL</text>
<text x="138.3" y="202.6">SON KAYIT:</text>
<text x="163.6" y="202.6">28 Haziran 2021 Pazartesi 10:08:05</text>
<text x="212.1" y="198.4">Sip. Ölçüsü:</text>
<text x="212.2" y="202.7">Ağırlık:</text>
</g>
<g font-size="2.6">
<text x="273.4" y="190.4">1</text>
<text x="265.9" y="194.4">GENEL TOLERANS</text>
<text x="264.2" y="198.5">DIN 7168 m T</text>
<text x="264.3" y="202.6">ÖLÇEK</text>
<text x="278.5" y="202.6">1:50</text>
<text x="286.5" y="202.6">A4</text>
</g>
<g font-size="2.5">
<text x="138.3" y="186.4">Parça Kodu:</text>
<text x="138.3" y="190.5">Parça Adı:</text>
<text x="201.2" y="186.5">Ü.Kodu:</text>
<text x="138.3" y="194.5">Kaplama Şekli:</text>
<text x="138.3" y="198.6">Isıl İşlem:</text>
<text x="6.7" y="206.7">D:\onedrive\OneDrive - gazi.edu.tr\My_Design\Arsiv\6545_ONISITMA\</text>
</g>
</svg>
